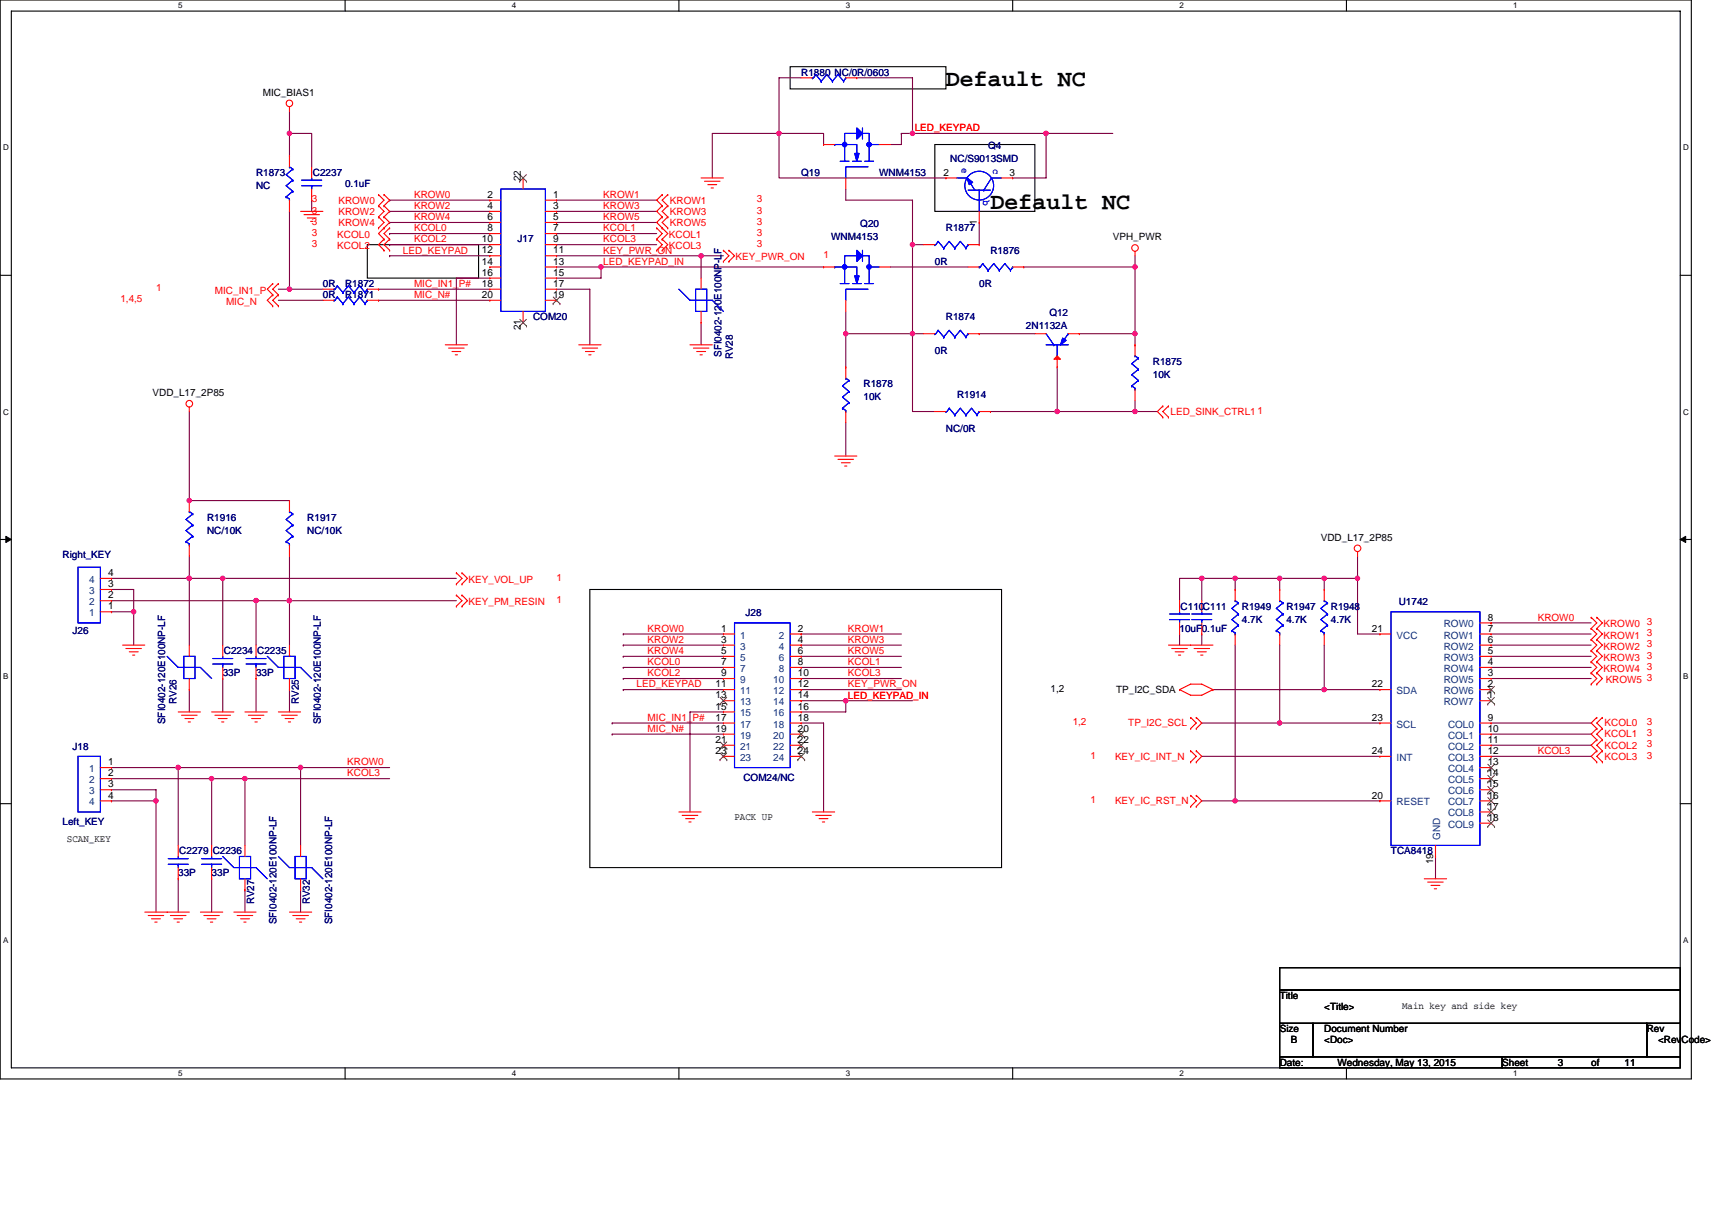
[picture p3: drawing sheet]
<svg xmlns="http://www.w3.org/2000/svg" width="297mm" height="210mm" viewBox="0 0 297 210" stroke-linecap="round" stroke-linejoin="round" font-family="sans-serif">
<path d="M0 0h293.5v187.2h-293.5zM2 1.9h289.5v183.4h-289.5z" fill="none" stroke="#000" stroke-width=".19"/>
<g fill="#fff">
<path d="M30.9 .2h.8v1.6h-.8z"/>
<path d="M30.9 185.5h.8v1.6h-.8z"/>
</g>
<path d="M59.9 0v1.9M59.9 185.3v1.9" fill="none" stroke="#000" stroke-width=".19"/>
<g fill="#fff">
<path d="M88.8 .2h.8v1.6h-.8z"/>
<path d="M88.8 185.5h.8v1.6h-.8z"/>
</g>
<path d="M117.8 0v1.9M117.8 185.3v1.9" fill="none" stroke="#000" stroke-width=".19"/>
<g fill="#fff">
<path d="M146.7 .2h.8v1.6h-.8z"/>
<path d="M146.7 185.5h.8v1.6h-.8z"/>
</g>
<path d="M175.7 0v1.9M175.7 185.3v1.9" fill="none" stroke="#000" stroke-width=".19"/>
<g fill="#fff">
<path d="M204.7 .2h.7v1.6h-.7z"/>
<path d="M204.7 185.5h.7v1.6h-.7z"/>
</g>
<path d="M233.6 0v1.9M233.6 185.3v1.9" fill="none" stroke="#000" stroke-width=".19"/>
<g fill="#fff">
<path d="M262.6 .2h.7v1.6h-.7z"/>
<path d="M262.6 185.5h.7v1.6h-.7z"/>
<path d="M.5 24.8h1v1.6h-1z"/>
<path d="M292 24.8h1v1.6h-1z"/>
<path d="M.5 70.7h1v1.5h-1z"/>
<path d="M292 70.7h1v1.5h-1z"/>
</g>
<path d="M0 47.8h2M291.5 47.8h2" fill="none" stroke="#000" stroke-width=".19"/>
<g fill="#fff">
<path d="M.5 116.5h.9v1.6h-.9z"/>
<path d="M292 116.5h.9v1.6h-.9z"/>
</g>
<path d="M0 93.6h2M291.5 93.6h2" fill="none" stroke="#000" stroke-width=".19"/>
<path d="M1 93.1l1 .5-1 .5zM291.5 93.6l1-.5v1z" fill="#000" stroke="#000" stroke-width=".17"/>
<g fill="#fff">
<path d="M.5 162.4h.9v1.5h-.9z"/>
<path d="M292 162.4h.9v1.5h-.9z"/>
</g>
<g fill="none" stroke="#000" stroke-width=".19">
<path d="M137.1 11.6h27v3.8h-27zM162.2 25.1h17.4v11.6h-17.4zM63.7 42.5h19.3v5.8h-19.3zM102.3 102.3h71.5v48.3h-71.5zM0 139.5h2M291.5 139.5h2M222 167.9h69.5v3.9h-69.5zM222 171.8h69.5v5.8h-69.5zM222 177.6h5.8v5.8h-5.8zM227.8 177.6h57.9v5.8h-57.9zM285.7 177.6h5.8v5.8h-5.8zM222 183.4h38.6v1.9h-38.6z"/>
<path d="M260.6 183.4h30.9v1.9h-30.9z"/>
</g>
<g fill="none" stroke="#800040" stroke-width=".19">
<path d="M50.2 19.3v3.9h3.9v5.8M139 13.5h-3.8v9.7M148.7 13.5h9.6v9.7M50.2 23.2h.1M50.2 36.7h.1M50.2 23.2v3.8M50.2 36.7v13.5M54.1 34.7v2M67.6 36.7h.1M67.6 38.6h.1M67.6 34.7h.1M67.6 34.7h17.4"/>
<path d="M67.6 36.7h17.4M67.6 38.6h17.4M96.6 34.7h.1M96.6 36.7h.1M96.6 38.6h.1M96.6 34.7h17.3M96.6 36.7h17.3M96.6 38.6h17.3M123.6 30.9v-7.7h11.6v7.7h28.9M135.2 23.2h.1M135.2 23.2h7.7v1.9M146.7 32.8v1.9h11.6v7.8"/>
<path d="M156.4 23.2h.1M156.4 23.2v1.9h-1.9M156.4 23.2h36.7M158.3 23.2h.1M169.9 38.6v3.9M181.5 23.2v7.7h-5.8M181.5 23.2h.1M48.3 52.1h7.7M48.3 50.2h1.9M50.2 50.2h5.8M65.7 52.1h.1M65.7 50.2h.1"/>
<path d="M65.7 52.1h19.3M65.7 50.2h19.3M67.6 42.5h.1M67.6 40.5h.1M67.6 44.4h.1M67.6 40.5h17.4M67.6 42.5h17.4M67.6 44.4h17.4M85 48.3h-5.8v11.5M96.6 40.5h.1M96.6 42.5h.1M96.6 50.2h5.7v9.6"/>
<path d="M96.6 44.4h25v3.9M96.6 44.4h.1M96.6 46.3h7.7M96.6 40.5h17.3M96.6 42.5h17.3M104.3 46.3h.1M104.3 46.3v2h-7.7M104.3 46.3h38.6M121.6 44.4h.1M121.6 56v3.8M121.6 44.4h3.9M146.7 54v3.9"/>
<path d="M146.7 57.9v5.8M146.7 57.9h.1M146.7 57.9h13.5M154.5 46.3h13.5M158.3 57.9h.1M158.3 42.5h1.9M158.3 57.9v13.5h3.9M158.3 42.5h.1M158.3 42.5v15.4M169.9 57.9h9.7M177.6 46.3h19.3M187.3 57.9h9.6"/>
<path d="M196.9 57.9h.1M196.9 46.3h.1M196.9 44.4v1.9M196.9 46.3v13.5M32.8 71.4v15.5M146.7 73.3v5.8M183.4 71.4h.1M183.4 63.7v7.7h-11.6M183.4 71.4h13.5M196.9 69.5v1.9M196.9 71.4h3.9M32.8 96.5v3.9"/>
<path d="M32.8 86.9h.1M32.8 86.9h17.4M50.2 96.5v7.7M235.5 96.5v3.9M19.3 106.2h3.9M19.3 102.3h3.9v3.9M19.3 100.4h.1M19.3 104.2h25.1v7.8M19.3 104.2h.1M19.3 100.4h13.5M23.2 106.2h.1M23.2 106.2v5.8"/>
<path d="M32.8 119.7v3.8M32.8 100.4v11.6M32.8 100.4h46.4M32.8 100.4h.1M38.6 100.4v11.6M38.6 117.8v5.7M44.4 117.8v5.7M44.4 104.2h.1M44.4 104.2h5.8M50.2 119.7v3.8M50.2 104.2h.1M50.2 104.2h29"/>
<path d="M50.2 104.2v7.8M108.1 117.8h.1M108.1 115.8h.1M108.1 112h.1M108.1 113.9h.1M108.1 110h.1M108.1 119.7h.1M108.1 119.7h17.4M108.1 117.8h17.4M108.1 115.8h17.4M108.1 112h17.4M108.1 113.9h17.4"/>
<path d="M108.1 110h17.4M139 115.8h.1M139 117.8h.1M139 110h.1M139 112h.1M139 113.9h.1M139 119.7h.1M139 119.7h17.4M139 117.8h17.4M139 115.8h17.4M139 112h17.4M139 113.9h17.4"/>
<path d="M139 110h17.4M204.7 110v2M208.5 110v2M208.5 100.4h-3.8v3.8M208.5 100.4v3.8M208.5 100.4h.1M208.5 100.4h5.8M210.5 119.7h19.3M214.3 100.4h7.7M214.3 100.4h.1M214.3 112v27M214.3 100.4v1.9"/>
<path d="M222 100.4v1.9M222 100.4h.1M222 112v13.5M222 100.4h13.5M229.8 100.4v1.9M229.8 100.4h.1M229.8 119.7h.1M229.8 112v7.7M229.8 119.7h9.6M235.5 100.4h.1M235.5 100.4v9.6h3.9M258.7 110h17.4"/>
<path d="M258.7 112h17.4M258.7 113.9h17.4M258.7 115.8h17.4M258.7 108.1h.1M258.7 117.8h17.4M258.7 108.1h17.4M19.3 137.1h7.8v1.9M19.3 139h.1M19.3 135.1h17.4M19.3 133.2h11.6M19.3 139h7.8M27.1 139v19.3"/>
<path d="M30.9 133.2h.1M30.9 133.2h21.3v13.5M30.9 133.2v13.5M36.7 135.1h.1M36.7 135.1h5.8v11.6M36.7 135.1v11.6M42.5 135.1h.1M42.5 135.1h25.1M52.2 133.2h.1M52.2 133.2h15.4M106.2 127.4h.1M106.2 125.5h.1"/>
<path d="M106.2 125.5h19.3M106.2 127.4h19.3M125.5 123.5h-5.8v17.4M139 121.6h.1M139 125.5h3.9v15.4M139 121.6h19.3M146.7 121.6h.1M146.7 121.6v1.9h-7.7M208.5 125.5h13.5M208.5 131.3h30.9M208.5 139h5.8M214.3 139h.1"/>
<path d="M214.3 139h25.1M222 125.5h.1M222 125.5h17.4M258.7 127.4h17.4M258.7 129.3h17.4M258.7 131.3h.1M258.7 125.5h17.4M258.7 131.3h17.4M30.9 152.5v5.8M36.7 152.5v5.8M42.5 154.4v3.9M52.2 154.4v3.9"/>
<path d="M249.1 148.6v3.9"/>
</g>
<g fill="#f0f" stroke="#f0f" stroke-width=".19">
<circle cx="27.1" cy="139" r=".38"/>
<circle cx="52.1" cy="133.2" r=".38"/>
<circle cx="23.2" cy="106.2" r=".38"/>
<circle cx="32.8" cy="100.4" r=".38"/>
<circle cx="44.4" cy="104.2" r=".38"/>
<circle cx="50.2" cy="104.2" r=".38"/>
<circle cx="38.6" cy="100.4" r=".38"/>
<circle cx="36.7" cy="135.1" r=".38"/>
<circle cx="104.3" cy="46.3" r=".38"/>
<circle cx="121.6" cy="44.4" r=".38"/>
<circle cx="50.2" cy="23.1" r=".38"/>
<circle cx="50.2" cy="50.2" r=".38"/>
<circle cx="135.2" cy="23.1" r=".38"/>
<circle cx="158.3" cy="57.9" r=".38"/>
<circle cx="196.9" cy="71.4" r=".38"/>
<circle cx="183.4" cy="71.4" r=".38"/>
<circle cx="196.9" cy="57.9" r=".38"/>
<circle cx="196.9" cy="46.3" r=".38"/>
<circle cx="181.5" cy="23.1" r=".38"/>
<circle cx="32.8" cy="86.9" r=".38"/>
<circle cx="235.5" cy="100.4" r=".38"/>
<circle cx="222" cy="100.4" r=".38"/>
<circle cx="229.7" cy="100.4" r=".38"/>
<circle cx="229.7" cy="119.7" r=".38"/>
<circle cx="222" cy="125.5" r=".38"/>
<circle cx="214.3" cy="139" r=".37"/>
<circle cx="146.7" cy="57.9" r=".38"/>
<circle cx="158.3" cy="42.4" r=".38"/>
<circle cx="158.3" cy="23.1" r=".38"/>
<circle cx="214.3" cy="100.4" r=".37"/>
<circle cx="208.5" cy="100.4" r=".38"/>
<circle cx="42.5" cy="135.1" r=".38"/>
<circle cx="30.9" cy="133.2" r=".38"/>
<circle cx="146.7" cy="121.6" r=".38"/>
</g>
<g fill="none" stroke="#f00" stroke-width=".19">
<path d="M50.2 18.5v.8M139 13.5h1.9M146.7 13.5h2M148.7 13.5h.1M50.2 34.7v2M50.2 27h.1M50.2 27v2M52.2 36.7h3.8M52.7 37.3h2.7M53.3 37.8h1.6M53.9 38.4h.4M54.1 29v1.9"/>
<path d="M54.1 34.7h.1M54.1 32.8v1.9M65.7 35.7h.1M65.7 33.8h.1M65.7 37.6h.1M65.7 39.6h.1M65.7 33.8l.9 .9-.9 1M65.7 35.7l.9 1-.9 .9M65.7 37.6l.9 1-.9 1M66.6 33.8h.1M66.6 35.7h.1M66.6 37.6h.1"/>
<path d="M66.6 39.6h.1M66.6 33.8l1 .9-1 1M66.6 35.7l1 1-1 .9M66.6 39.6l-.9 .9 .9 1M66.6 37.6l1 1-1 1M67.6 39.6h.1M67.6 39.6l-1 .9 1 1M85 34.7h.1M85 36.7h.1M85 38.6h.1M85 34.7h1.9M85 36.7h1.9"/>
<path d="M85 38.6h1.9M90.8 30.9h.1M90.8 30.9v1.9M94.6 34.7h2M94.6 36.7h2M94.6 38.6h2M96.6 34.7h.1M96.6 36.7h.1M96.6 38.6h.1M113.9 39.6h.1M113.9 39.6l1 .9-1 1M114.9 33.8h.1"/>
<path d="M114.9 35.7h.1M114.9 37.6h.1M114.9 39.6h.1M114.9 33.8l-1 .9 1 1M114.9 35.7l-1 1 1 .9M114.9 37.6l-1 1 2 1.9-1 1M115.9 35.7h.1M115.9 33.8h.1M115.9 37.6h.1M115.9 39.6h.1M115.9 33.8l-1 .9 1 1M115.9 35.7l-1 1 1 .9"/>
<path d="M115.9 37.6l-1 1 1 1M121.6 30.9h3.9M122.2 31.5h2.7M122.8 32h1.6M123.4 32.6h.4M142.9 25.1h.1M142.9 25.1h1.9M146.7 30.9v1.9M152.5 25.1h2M164.1 30.9h.1M164.1 30.9h1.9M169.9 38.6h.1"/>
<path d="M169.9 36.7v1.9M173.8 30.9h1.9M175.7 30.9h.1M47.3 49.2h.1M47.3 51.2h.1M47.3 53.1h.1M47.3 49.2l-.9 1 .9 1M47.3 51.2l-.9 .9 .9 1M48.3 49.2h.1M48.3 51.2h.1M48.3 53.1h.1M48.3 49.2l-1 1 1 1"/>
<path d="M48.3 51.2l-1 .9 1 1M56 52.1h2M56 50.2h2M63.7 52.1h2M63.7 50.2h2M65.7 52.1h.1M65.7 50.2h.1M66.6 41.5h.1M66.6 43.4h.1M66.6 41.5l-.9 1 .9 .9M67.6 41.5h.1M67.6 43.4h.1"/>
<path d="M67.6 41.5l-1 1 1 .9M77.3 59.8h3.8M85 40.5h.1M85 42.5h.1M85 44.4h.1M85 46.3h.1M85 48.3h.1M85 50.2h.1M85 52.1h.1M85 52.1h1.9M85 40.5h1.9M85 42.5h1.9"/>
<path d="M85 44.4h1.9M85 46.3h1.9M85 48.3h1.9M85 50.2h1.9M90.8 56h.1M90.8 54v2M94.6 52.1h2M94.6 40.5h2M94.6 42.5h2M94.6 44.4h2M94.6 46.3h2M94.6 48.3h2"/>
<path d="M94.6 50.2h2M96.6 40.5h.1M96.6 42.5h.1M96.6 44.4h.1M96.6 46.3h.1M96.6 48.3h.1M96.6 50.2h.1M96.6 52.1h.1M100.4 59.8h3.9M113.9 41.5h.1M113.9 43.4h.1M113.9 41.5l1 1-1 .9"/>
<path d="M114.9 41.5h.1M114.9 43.4h.1M114.9 41.5l1 1-1 .9M119.7 59.8h3.9M121.6 48.3v1.9M121.6 56h.1M121.6 54v2M125.5 43.4h.1M125.5 45.4h.1M125.5 43.4l1 1-1 1M126.5 43.4h.1M126.5 45.4h.1"/>
<path d="M126.5 43.4l.9 1-.9 1M142.9 46.3h.1M142.9 46.3h1.9M146.7 52.1v1.9M152.5 46.3h2M160.2 57.9h2M160.2 42.5h2M168 46.3h1.9M168 42.5h1.9M168 57.9h1.9M169.9 57.9h.1M169.9 42.5h.1"/>
<path d="M175.7 46.3h1.9M177.6 46.3h.1M179.6 57.9h1.9M185.4 57.9h1.9M187.3 57.9h.1M196.9 43.6v.8M196.9 59.8h.1M196.9 59.8v2M32.8 70.7v.7M77.8 60.4h2.7M78.4 61h1.5M79 61.6h.4"/>
<path d="M101 60.4h2.7M101.6 61h1.5M102.1 61.6h.4M120.3 60.4h2.7M120.9 61h1.5M121.5 61.6h.4M144.8 79.1h3.9M145.4 79.7h2.7M146.7 71.4v1.9M146.7 63.7h.1M146.7 63.7v1.9M162.2 71.4h1.9"/>
<path d="M169.9 71.4h1.9M171.8 71.4h.1M183.4 63.7h.1M183.4 61.8v1.9M196.9 67.6v1.9M201.8 70.5h.1M201.8 72.4h.1M201.8 70.5l-1 .9 1 1M202.7 72.4h.1M202.7 70.5h.1M202.7 70.5l-.9 .9 .9 1M32.8 94.6v1.9"/>
<path d="M32.8 86.9h.1M32.8 86.9v1.9M50.2 94.6v1.9M50.2 86.9h.1M50.2 86.9v1.9M79.2 99.4h.1M79.2 99.4l1 1-1 .9M80.2 99.4h.1M80.2 99.4l.9 1-.9 .9M146 80.3h1.5M146.6 80.9h.3M235.5 95.7v.8"/>
<path d="M17.4 106.2h1.9M17.4 104.2h1.9M17.4 102.3h1.9M17.4 100.4h1.9M19.3 106.2h.1M19.3 104.2h.1M19.3 102.3h.1M19.3 100.4h.1M21.3 112h3.8M21.8 112.5h2.8M22.4 113.1h1.6M23 113.7h.4"/>
<path d="M32.8 112v1.9M32.8 119.7h.1M32.8 117.8v1.9M38.6 112v1.9M38.6 117.8h.1M38.6 115.8v2M44.4 112v1.9M44.4 117.8h.1M44.4 115.8v2M50.2 112v1.9M50.2 119.7h.1M50.2 117.8v1.9"/>
<path d="M79.2 101.3h.1M79.2 103.3h.1M79.2 105.2h.1M79.2 103.3l1 .9-1 1M80.2 101.3h.1M80.2 103.3h.1M80.2 105.2h.1M80.2 103.3l.9 .9-.9 1M125.5 110h.1M125.5 112h.1M125.5 113.9h.1M125.5 115.8h.1"/>
<path d="M125.5 117.8h.1M125.5 119.7h.1M125.5 110h1.9M125.5 112h1.9M125.5 113.9h1.9M125.5 115.8h1.9M125.5 117.8h1.9M125.5 119.7h1.9M137.1 110h1.9M137.1 112h1.9M137.1 113.9h1.9M137.1 115.8h1.9"/>
<path d="M137.1 117.8h1.9M137.1 119.7h1.9M139 110h.1M139 112h.1M139 113.9h.1M139 115.8h.1M139 117.8h.1M139 119.7h.1M202.7 112h7.8M203.3 112.5h2.7M203.9 113.1h1.5M204.5 113.7h.3"/>
<path d="M204.7 119.7l1.9-1h1.9l2 1M204.7 119.7h.1M204.7 119.7l1.9 .9h1.9l2-.9M204.7 104.2v2M204.7 110h.1M204.7 108.1v1.9M207.2 112.5h2.7M207.7 113.1h1.6M208.3 113.7h.4M208.5 104.2v2M208.5 110h.1M208.5 108.1v1.9"/>
<path d="M210.5 119.7h.1M214.3 110v2M214.3 102.3h.1M214.3 102.3v1.9M222 110v2M222 102.3h.1M222 102.3v1.9M229.8 110v2M229.8 102.3h.1M229.8 102.3v1.9M239.4 110h.1M239.4 119.7h.1"/>
<path d="M239.4 110h1.9M239.4 119.7h1.9M256.8 110h1.9M256.8 112h1.9M256.8 113.9h1.9M256.8 115.8h1.9M256.8 117.8h1.9M256.8 119.7h1.9M256.8 108.1h1.9M258.7 119.7h.1M258.7 117.8h.1M258.7 115.8h.1"/>
<path d="M258.7 113.9h.1M258.7 112h.1M258.7 110h.1M258.7 108.1h.1M276.1 107.1h.1M276.1 109.1h.1M276.1 111h.1M276.1 112.9h.1M276.1 114.9h.1M276.1 116.8h.1M276.1 118.7h.1M276.1 107.1l.9 1-.9 1"/>
<path d="M276.1 109.1l.9 .9-.9 1M276.1 111l.9 1-.9 .9M276.1 112.9l.9 1-.9 1M276.1 114.9l.9 .9-.9 1M276.1 116.8l.9 1-.9 .9M277 107.1h.1M277 109.1h.1M277 111h.1M277 112.9h.1M277 114.9h.1M277 116.8h.1M277 118.7h.1"/>
<path d="M277 107.1l1 1-1 1M277 109.1l1 .9-1 1M277 111l1 1-1 .9M277 112.9l1 1-1 1M277 114.9l1 .9-1 1M277 116.8l1 1-1 .9M17.4 133.2h1.9M17.4 135.1h1.9M17.4 137.1h1.9M17.4 139h1.9M19.3 133.2h.1M19.3 135.1h.1"/>
<path d="M19.3 137.1h.1M19.3 139h.1M30.9 123.5h3.9M31.5 124.1h2.7M32.1 124.7h1.5M32.7 125.3h.3M36.7 123.5h3.9M37.3 124.1h2.7M37.9 124.7h1.5M38.5 125.3h.3M42.5 123.5h3.9M43.1 124.1h2.7"/>
<path d="M43.7 124.7h1.5M44.2 125.3h.4M48.3 123.5h3.9M48.9 124.1h2.7M49.5 124.7h1.5M50 125.3h.4M125.5 121.6h.1M125.5 123.5h.1M125.5 125.5h.1M125.5 127.4h.1M125.5 129.3h.1M125.5 131.3h.1"/>
<path d="M125.5 121.6h1.9M125.5 123.5h1.9M125.5 125.5h1.9M125.5 127.4h1.9M125.5 129.3h1.9M125.5 131.3h1.9M137.1 121.6h1.9M137.1 123.5h1.9M137.1 125.5h1.9M137.1 127.4h1.9M137.1 129.3h1.9M137.1 131.3h1.9"/>
<path d="M139 121.6h.1M139 123.5h.1M139 125.5h.1M139 127.4h.1M139 129.3h.1M139 131.3h.1M206.6 126.4h.1M206.6 124.5h.1M206.6 132.2h.1M206.6 130.3h.1M206.6 140h.1M206.6 138h.1"/>
<path d="M206.6 124.5l1 1-1 .9M206.6 130.3l1 1-1 .9M206.6 138l1 1-1 1M207.6 124.5h.1M207.6 126.4h.1M207.6 130.3h.1M207.6 132.2h.1M207.6 138h.1M207.6 140h.1M207.6 124.5l.9 1-.9 .9M207.6 130.3l.9 1-.9 .9M207.6 138l.9 1-.9 1"/>
<path d="M239.4 139h.1M239.4 125.5h.1M239.4 131.3h.1M239.4 139h1.9M239.4 125.5h1.9M239.4 131.3h1.9M256.8 133.2h1.9M256.8 135.1h1.9M256.8 137.1h1.9M256.8 139h1.9M256.8 121.6h1.9M256.8 125.5h1.9"/>
<path d="M256.8 127.4h1.9M256.8 129.3h1.9M256.8 131.3h1.9M258.7 121.6h.1M258.7 125.5h.1M258.7 127.4h.1M258.7 129.3h.1M258.7 131.3h.1M258.7 133.2h.1M258.7 135.1h.1M258.7 137.1h.1M258.7 139h.1"/>
<path d="M277 124.5h.1M277 126.4h.1M277 128.4h.1M277 130.3h.1M277 132.2h.1M277 124.5l-.9 1 .9 .9M277 126.4l-.9 1 .9 1M277 128.4l-.9 .9 .9 1M277 130.3l-.9 1 .9 .9M278 126.4h.1M278 124.5h.1M278 128.4h.1"/>
<path d="M278 130.3h.1M278 132.2h.1M278 124.5l-1 1 1 .9M278 126.4l-1 1 1 1M278 128.4l-1 .9 1 1M278 130.3l-1 1 1 .9M25.1 158.3h7.7M25.7 158.9h2.7M26.3 159.4h1.5M29.6 158.9h2.7M30.2 159.4h1.5M30.9 146.7v1.9"/>
<path d="M30.9 152.5h.1M30.9 150.6v1.9M34.8 158.3h3.8M35.4 158.9h2.7M35.9 159.4h1.6M36.7 146.7v1.9M36.7 152.5h.1M36.7 150.6v1.9M40.6 158.3h3.8M41.1 158.9h2.8M41.7 159.4h1.6M42.5 146.7v1.9"/>
<path d="M42.5 154.4h.1M42.5 152.5v1.9M50.2 158.3h3.9M50.8 158.9h2.7M51.4 159.4h1.5M52.2 146.7v1.9M52.2 154.4h.1M52.2 152.5v1.9M117.8 140.9h3.8M118.4 141.5h2.7M119 142.1h1.5M119.5 142.6h.4"/>
<path d="M140.9 140.9h3.9M141.5 141.5h2.7M142.1 142.1h1.6M142.7 142.6h.4M247.1 152.5h3.9M247.7 153.1h2.7M248.3 153.6h1.5M248.9 154.2h.4M249.1 148.6h.1M249.1 146.7v1.9M256.8 140.9h1.9M256.8 142.9h1.9"/>
<path d="M258.7 140.9h.1M258.7 142.9h.1M26.9 160h.4M30.7 160h.4M36.5 160h.4M42.3 160h.4M52 160h.3"/>
<circle cx="50.2" cy="17.9" r=".57"/>
<circle cx="196.9" cy="43" r=".57"/>
<circle cx="32.8" cy="70.1" r=".57"/>
<circle cx="235.5" cy="95.2" r=".57"/>
</g>
<g fill="none" stroke="#00f" stroke-width=".19">
<path d="M140.9 13.5h.1M141.5 12.9h.1M141.5 12.9l1 1.2M141.5 12.9l-.3 .6h-.3M142.5 14.1h.1M142.5 14.1l1-1.2 .9 1.2M144.4 14.1h.1M144.4 14.1l1-1.2 1 1.2M146.4 14.1h.1M146.7 13.5h.1M146.7 13.5l-.3 .6M49.7 34.2h.1"/>
<path d="M49.7 34.2l.5 .3v.2M50.2 29h.1M50.2 34.7h.1M50.2 29l.6 .3M50.8 33.2h.1M50.8 31.3h.1M50.8 29.3h.1M50.8 33.2l-1.1 1M50.8 31.3l-1.1 .9 1.1 1M50.8 29.3l-1.1 1 1.1 1M52.3 32.2h3.5M52.3 31.3h3.5"/>
<path d="M54.1 30.9v.4M54.1 32.2h.1M54.1 32.2v.6M86.9 32.8h7.7v21.2h-7.7zM144.8 25.1h3.9v1.9M144.8 25.1h.1M145.8 28h1.5M147.9 28h1.6M148.7 23.2h-2.1v4.8M149.6 22.2v1.9M149.6 23.2h1.2v4.8M150 28h1.6"/>
<path d="M150.6 29h-3.9v1.9M150.8 25.1h1.7M166 30.9h1.8l1.3 2.1M168 33h3.8M169.9 33v3.7M170.7 33h.1M173.8 30.9h-1.8l-1.3 2.1M58 52.1h.1M58 50.2h.1M58.5 51.5h.1M58.5 49.6h.1M58.5 51.5l1 1.2"/>
<path d="M58.5 51.5l-.4 .6h-.1M58.5 49.6l1 1.2M58.5 49.6l-.4 .6h-.1M59.5 52.7h.1M59.5 50.8h.1M59.5 52.7l.9-1.2 1 1.2M59.5 50.8l.9-1.2 1 1.2M61.4 52.7h.1M61.4 50.8h.1M61.4 52.7l1-1.2 .9 1.2M61.4 50.8l1-1.2 .9 1.2M63.3 52.7h.1"/>
<path d="M63.3 50.8h.1M63.7 52.1h.1M63.7 50.2h.1M63.7 52.1l-.4 .6M63.7 50.2l-.4 .6M117.8 50.2l1.9 1.9h3.9l1.9 1.9M120.7 50.2h1.9v3.8h-1.9zM144.8 46.3h3.9v2M144.8 46.3h.1M145.8 49.2h1.5M147.9 49.2h1.6M148.7 44.4h-2.1v4.8"/>
<path d="M149.6 43.4v2M149.6 44.4h1.2v4.8M150 49.2h1.6M150.6 50.2h-3.9v1.9M150.8 46.3h1.7M162.2 57.9h.1M162.2 42.5h.1M162.8 57.3h.1M162.8 41.9h.1M162.8 57.3l.9 1.2M162.8 57.3l-.4 .6h-.2M162.8 41.9l.9 1.2"/>
<path d="M162.8 41.9l-.4 .6h-.2M163.7 58.5h.1M163.7 43.1h.1M163.7 58.5l1-1.2 1 1.2M163.7 43.1l1-1.2 1 1.2M165.7 58.5h.1M165.7 43.1h.1M165.7 58.5l.9-1.2 1 1.2M165.7 43.1l.9-1.2 1 1.2M167.6 58.5h.1M167.6 43.1h.1M168 57.9h.1"/>
<path d="M168 42.5h.1M168 57.9l-.4 .6M168 42.5l-.4 .6M169.9 46.3h.1M170.5 45.7h.1M170.5 45.7l.9 1.2M170.5 45.7l-.4 .6h-.2M171.4 46.9h.1M171.4 46.9l1-1.2 1 1.2M173.4 46.9h.1M173.4 46.9l.9-1.2 1 1.2M175.3 46.9h.1"/>
<path d="M175.7 46.3h.1M175.7 46.3l-.4 .6M181.5 59.8h3.9M181.5 57.9l1.3 1.9M182.8 59.8h.1M183.4 59.8v2M185.4 57.9h.1M185.4 57.9l-1.4 1.9M146.2 70.8h.1M146.2 70.8l.5 .4v.2M146.7 65.6h.1M146.7 71.4h.1"/>
<path d="M146.7 65.6l.6 .4M147.3 69.9h.1M147.3 67.9h.1M147.3 66h.1M147.3 69.9l-1.1 .9M147.3 67.9l-1.1 1 1.1 1M147.3 66l-1.1 1 1.1 .9M164.1 71.4h.1M164.7 70.8h.1M164.7 70.8l1 1.2M164.7 70.8l-.4 .6h-.2M165.7 72h.1"/>
<path d="M165.7 72l.9-1.2 1 1.2M167.6 72h.1M167.6 72l1-1.2 .9 1.2M169.5 72h.1M169.9 71.4h.1M169.9 71.4l-.4 .6M183.4 61.8h.1M196.4 67h.1M196.4 67l.5 .4v.2M196.9 61.8h.1M196.9 67.6h.1M196.9 61.8l.6 .3"/>
<path d="M197.5 66h.1M197.5 64.1h.1M197.5 62.1h.1M197.5 66l-1.1 1M197.5 64.1l-1.1 .9 1.1 1M197.5 62.1l-1.1 1 1.1 1M13.5 98.4h3.9v9.7h-3.9zM32.3 94h.1M32.3 94l.5 .4v.2M32.8 88.8h.1M32.8 94.6h.1M32.8 88.8l.6 .4"/>
<path d="M33.4 93h.1M33.4 91.1h.1M33.4 89.2h.1M33.4 93l-1.1 1M33.4 91.1l-1.1 1 1.1 .9M33.4 89.2l-1.1 .9 1.1 1M49.7 94h.1M49.7 94l.5 .4v.2M50.2 88.8h.1M50.2 94.6h.1M50.2 88.8l.6 .4M50.8 93h.1"/>
<path d="M50.8 91.1h.1M50.8 89.2h.1M50.8 93l-1.1 1M50.8 91.1l-1.1 1 1.1 .9M50.8 89.2l-1.1 .9 1.1 1M29 113.9l1.9 1.9h3.9l1.9 2M31.9 113.9h1.9v3.9h-1.9zM36.9 115.2h3.5M36.9 114.3h3.5M38.6 113.9v.4M38.6 115.2h.1M38.6 115.2v.6"/>
<path d="M42.7 115.2h3.5M42.7 114.3h3.5M44.4 113.9v.4M44.4 115.2h.1M44.4 115.2v.6M46.4 113.9l1.9 1.9h3.9l1.9 2M49.3 113.9h1.9v3.9h-1.9zM127.4 108.1h9.7v25.1h-9.7zM202.9 107.5h3.5M202.9 106.6h3.5M204.7 106.2v.4M204.7 107.5h.1"/>
<path d="M204.7 107.5v.6M206.8 107.5h3.4M206.8 106.6h3.4M208.5 106.2v.4M208.5 107.5h.1M208.5 107.5v.6M213.7 109.5h.1M213.7 109.5l.6 .3v.2M214.3 104.2h.1M214.3 110h.1M214.3 104.2l.6 .4M214.9 108.5h.1"/>
<path d="M214.9 106.6h.1M214.9 104.6h.1M214.9 108.5l-1.2 1M214.9 106.6l-1.2 .9 1.2 1M214.9 104.6l-1.2 1 1.2 1M221.4 109.5h.1M221.4 109.5l.6 .3v.2M222 104.2h.1M222 110h.1M222 104.2l.6 .4M222.6 108.5h.1M222.6 106.6h.1"/>
<path d="M222.6 104.6h.1M222.6 108.5l-1.2 1M222.6 106.6l-1.2 .9 1.2 1M222.6 104.6l-1.2 1 1.2 1M229.2 109.5h.1M229.2 109.5l.6 .3v.2M229.8 104.2h.1M229.8 110h.1M229.8 104.2l.5 .4M230.3 108.5h.1M230.3 106.6h.1M230.3 104.6h.1"/>
<path d="M230.3 108.5l-1.1 1M230.3 106.6l-1.1 .9 1.1 1M230.3 104.6l-1.1 1 1.1 1M241.3 106.2h15.5v40.5h-15.5zM13.5 131.3h3.9v9.6h-3.9zM29.2 150h3.5M29.2 149h3.5M30.9 148.6v.4M30.9 150h.1M30.9 150v.6M35 150h3.5M35 149h3.5"/>
<path d="M36.7 148.6v.4M36.7 150h.1M36.7 150v.6M38.6 148.6l2 2h3.8l2 1.9M41.5 148.6h2v3.9h-2zM48.3 148.6l1.9 2h3.9l1.9 1.9M51.2 148.6h1.9v3.9h-1.9z"/>
<circle cx="169.9" cy="32.2" r="2.5"/>
</g>
<g fill="#00f" stroke="#00f" stroke-width=".19">
<path d="M148.7 22.2l.9 1-.9 .9z" fill-rule="evenodd"/>
<path d="M148.3 26.6h.8l-.4 1.4z" fill-rule="evenodd"/>
<path d="M148.7 22.2l.9 1-.9 .9z" fill-rule="evenodd"/>
<path d="M148.3 26.6h.8l-.4 1.4z" fill-rule="evenodd"/>
<path d="M167.8 30.9l1 .7-.6 .4z" fill-rule="evenodd"/>
<path d="M167.8 30.9l1 .7-.6 .4z" fill-rule="evenodd"/>
<path d="M148.7 43.4l.9 1-.9 1z" fill-rule="evenodd"/>
<path d="M148.3 47.9h.8l-.4 1.3z" fill-rule="evenodd"/>
<path d="M148.7 43.4l.9 1-.9 1z" fill-rule="evenodd"/>
<path d="M148.3 47.9h.8l-.4 1.3z" fill-rule="evenodd"/>
<path d="M184.4 58.7l.6 .4-1 .7z" fill-rule="evenodd"/>
<path d="M184.4 58.7l.6 .4-1 .7z" fill-rule="evenodd"/>
<circle cx="146.5" cy="25.1" r=".38"/>
<circle cx="150.8" cy="25.1" r=".38"/>
<circle cx="146.5" cy="46.3" r=".38"/>
<circle cx="150.8" cy="46.3" r=".38"/>
</g>
<g fill="none" stroke="#804000" stroke-width=".17">
<path d="M90.2 31.5h.1M90.2 30.3l1.2 1.2M91.3 30.3l-1.1 1.2M91.4 31.5h.1M90.2 56.6h.1M90.2 55.4l1.2 1.2M91.3 55.4l-1.1 1.2M91.4 56.6h.1M96 52.7h.1M96 51.5l1.2 1.2M97.1 51.5l-1.1 1.2M97.2 52.7h.1"/>
<path d="M258.1 119.1l1.2 1.2M259.3 119.1l-1.2 1.2M124.9 122.2h.1M124.9 129.9h.1M124.9 131.8h.1M124.9 121l1.2 1.2M124.9 128.8l1.2 1.1M124.9 130.7l1.2 1.1M126.1 121l-1.2 1.2M126.1 128.8l-1.2 1.1M126.1 130.7l-1.2 1.1M126.1 122.2h.1"/>
<path d="M126.1 129.9h.1M126.1 131.8h.1M138.4 128h.1M138.4 129.9h.1M138.4 131.8h.1M138.4 126.8l1.2 1.2M138.4 128.8l1.2 1.1M138.4 130.7l1.2 1.1M139.6 126.8l-1.2 1.2M139.6 128.8l-1.2 1.1M139.6 130.7l-1.2 1.1M139.6 128h.1"/>
<path d="M139.6 129.9h.1M139.6 131.8h.1M258.1 122.2h.1M258.1 120.3h.1M258.1 133.8h.1M258.1 135.7h.1M258.1 137.6h.1M258.1 139.6h.1M258.1 121l1.2 1.2M258.1 132.6l1.2 1.2M258.1 134.6l1.2 1.1M258.1 136.5l1.2 1.1"/>
<path d="M258.1 138.4l1.2 1.2M259.3 121l-1.2 1.2M259.3 132.6l-1.2 1.2M259.3 134.6l-1.2 1.1M259.3 136.5l-1.2 1.1M259.3 138.4l-1.2 1.2M259.3 122.2h.1M259.3 120.3h.1M259.3 133.8h.1M259.3 135.7h.1M259.3 137.6h.1M259.3 139.6h.1"/>
<path d="M258.1 141.5h.1M258.1 143.4h.1M258.1 140.3l1.2 1.2M258.1 142.3l1.2 1.1M259.3 140.3l-1.2 1.2M259.3 142.3l-1.2 1.1M259.3 141.5h.1M259.3 143.4h.1"/>
</g>
<path d="M182.9 62.3l.5-.5 .6 .5z" fill="#f00" stroke="#f00" stroke-width=".19"/>
<g font-size="4">
<text x="164.1" y="15">Default NC</text>
<text x="171.8" y="36.2">Default NC</text>
</g>
<g font-size="1.7">
<text x="45.6" y="16.6">MIC_BIAS1</text>
<text x="84.6" y="34.3">2</text>
<text x="90.4" y="31.5" transform="rotate(-90 90.4 31.5)">22</text>
<text x="96" y="34.3">1</text>
<text x="163.7" y="30.5">2</text>
<text x="175.1" y="30.5">3</text>
<text x="84.6" y="36.3">4</text>
<text x="84.6" y="38.2">6</text>
<text x="84.6" y="40.1">8</text>
<text x="96" y="36.3">3</text>
<text x="96" y="38.2">5</text>
<text x="96" y="40.1">7</text>
<text x="169.5" y="39" transform="rotate(-90 169.5 39)">1</text>
<text x="193.1" y="41.7">VPH_PWR</text>
<text x="83.6" y="42.1">10</text>
<text x="83.6" y="44">12</text>
<text x="83.6" y="45.9">14</text>
<text x="83.6" y="47.9">16</text>
<text x="96" y="42.1">9</text>
<text x="96" y="44">11</text>
<text x="96" y="45.9">13</text>
<text x="96" y="47.9">15</text>
<text x="83.6" y="49.8">18</text>
<text x="83.6" y="51.7">20</text>
<text x="96" y="49.8">17</text>
<text x="96" y="51.7">19</text>
<text x="90.4" y="57.3" transform="rotate(-90 90.4 57.3)">21</text>
<text x="26.5" y="68.7">VDD_L17_2P85</text>
<text x="229.2" y="93.8">VDD_L17_2P85</text>
<text x="18.8" y="101.9">3</text>
<text x="18.8" y="100">4</text>
<text x="18.8" y="105.8">1</text>
<text x="18.8" y="103.8">2</text>
<text x="258.1" y="107.7">8</text>
<text x="125.1" y="109.6">1</text>
<text x="125.1" y="111.5">3</text>
<text x="125.1" y="113.5">5</text>
<text x="138.4" y="109.6">2</text>
<text x="138.4" y="111.5">4</text>
<text x="138.4" y="113.5">6</text>
<text x="238" y="109.6">21</text>
<text x="258.1" y="113.5">5</text>
<text x="258.1" y="111.5">6</text>
<text x="258.1" y="109.6">7</text>
<text x="124.1" y="119.3">11</text>
<text x="125.1" y="115.4">7</text>
<text x="125.1" y="117.3">9</text>
<text x="138.4" y="115.4">8</text>
<text x="138.4" y="117.3">10</text>
<text x="138.4" y="119.3">12</text>
<text x="238" y="119.3">22</text>
<text x="258.1" y="119.3">2</text>
<text x="258.1" y="117.3">3</text>
<text x="258.1" y="115.4">4</text>
<text x="124.1" y="121.2">13</text>
<text x="124.1" y="123.1">15</text>
<text x="124.1" y="125.1">17</text>
<text x="138.4" y="121.2">14</text>
<text x="138.4" y="123.1">16</text>
<text x="138.4" y="125.1">18</text>
<text x="182.3" y="120.1">1,2</text>
<text x="193.7" y="120.3">TP_I2C_SDA</text>
<text x="238" y="125.1">23</text>
<text x="258.1" y="125.1">9</text>
<text x="258.1" y="121.2">1</text>
<text x="124.1" y="127">19</text>
<text x="124.1" y="128.9">21</text>
<text x="124.1" y="130.9">23</text>
<text x="138.4" y="127">20</text>
<text x="138.4" y="128.9">22</text>
<text x="138.4" y="130.9">24</text>
<text x="238" y="130.9">24</text>
<text x="258.1" y="127">10</text>
<text x="258.1" y="128.9">11</text>
<text x="258.1" y="130.9">12</text>
<text x="18.8" y="132.8">1</text>
<text x="18.8" y="134.7">2</text>
<text x="18.8" y="136.7">3</text>
<text x="258.1" y="132.8">13</text>
<text x="258.1" y="134.7">14</text>
<text x="258.1" y="136.7">15</text>
<text x="18.8" y="138.6">4</text>
<text x="127.4" y="142.3">PACK UP</text>
<text x="238" y="138.6">20</text>
<text x="258.1" y="138.6">16</text>
<text x="258.1" y="140.5">17</text>
<text x="258.1" y="142.5">18</text>
<text x="11.6" y="146.2">SCAN_KEY</text>
<text x="248.7" y="150" transform="rotate(-90 248.7 150)">19</text>
<text x="222" y="173.4">Title</text>
<text x="222" y="179.1">Size</text>
<text x="229.8" y="179.1">Document Number</text>
<text x="229.8" y="175.3">&lt;Title&gt;</text>
<text x="243.3" y="175.1">Main key and side key</text>
<text x="285.7" y="179.1">Rev</text>
<text x="222" y="184.9">Date:</text>
<text x="224" y="181.1">B</text>
<text x="229.8" y="181.1">&lt;Doc&gt;</text>
<text x="232.1" y="184.9">Wednesday, May 13, 2015</text>
<text x="260.6" y="184.9">Sheet</text>
<text x="270.3" y="184.9">3</text>
<text x="276.1" y="184.9">of</text>
<text x="281.9" y="184.9">11</text>
<text x="287.7" y="181.1">&lt;RevCode&gt;</text>
</g>
<g font-size="1.7" fill="#000080">
<text x="139" y="13.1">R1880 NC/0R/0603</text>
<text x="164.9" y="28.2">NC/S9013SMD</text>
<text x="171.4" y="25.9">Q4</text>
<text x="44.4" y="30.5">R1873</text>
<text x="44.4" y="32.8">NC</text>
<text x="54.3" y="30.5">C2237</text>
<text x="59.9" y="32.4">0.1uF</text>
<text x="139" y="30.5">Q19</text>
<text x="152.5" y="30.5">WNM4153</text>
<text x="144.2" y="41.7">WNM4153</text>
<text x="149.3" y="39.4">Q20</text>
<text x="164.1" y="40.2">R1877</text>
<text x="89.8" y="42.1">J17</text>
<text x="162.2" y="45.9">0R</text>
<text x="171.8" y="44">R1876</text>
<text x="56" y="51.7">0R</text>
<text x="56" y="49.8">0R</text>
<text x="59.9" y="51.7">R1871</text>
<text x="59.9" y="49.8">R1872</text>
<text x="169.9" y="49.8">0R</text>
<text x="92.5" y="55.6">COM20</text>
<text x="164.1" y="55.6">R1874</text>
<text x="178" y="57.1">2N1132A</text>
<text x="182.1" y="54.8">Q12</text>
<text x="125.2" y="62" transform="rotate(-90 125.2 62)">SFI0402-120E100NP-LF</text>
<text x="127.1" y="62.4" transform="rotate(-90 127.1 62.4)">RV28</text>
<text x="162.2" y="61.4">0R</text>
<text x="200" y="63.3">R1875</text>
<text x="200" y="65.6">10K</text>
<text x="149.8" y="67.2">R1878</text>
<text x="149.8" y="69.5">10K</text>
<text x="166" y="69.1">R1914</text>
<text x="164.1" y="74.9">NC/0R</text>
<text x="35.9" y="90.3">R1916</text>
<text x="35.9" y="92.6">NC/10K</text>
<text x="53.3" y="90.3">R1917</text>
<text x="53.3" y="92.6">NC/10K</text>
<text x="10.9" y="96.9">Right_KEY</text>
<text x="129.4" y="106.9">J28</text>
<text x="204.8" y="105.8">C110C111</text>
<text x="215.5" y="105.8">R1949</text>
<text x="223.2" y="105.8">R1947</text>
<text x="230.9" y="105.8">R1948</text>
<text x="242.7" y="105">U1742</text>
<text x="12.6" y="110">J26</text>
<text x="38.8" y="113.5">C2234 C2235</text>
<text x="204.7" y="109.6">10uF0.1uF</text>
<text x="215.5" y="108.1">4.7K</text>
<text x="223.2" y="108.1">4.7K</text>
<text x="230.9" y="108.1">4.7K</text>
<text x="38.6" y="117.4">33P</text>
<text x="44.4" y="117.4">33P</text>
<text x="28.7" y="125.7" transform="rotate(-90 28.7 125.7)">SFI0402-120E100NP-LF</text>
<text x="30.6" y="122.2" transform="rotate(-90 30.6 122.2)">RV26</text>
<text x="51.8" y="122.2" transform="rotate(-90 51.8 122.2)">RV25</text>
<text x="55.7" y="125.7" transform="rotate(-90 55.7 125.7)">SFI0402-120E100NP-LF</text>
<text x="12.6" y="130.1">J18</text>
<text x="129" y="135.5">COM24/NC</text>
<text x="10.9" y="143.2">Left_KEY</text>
<text x="31.1" y="148.3">C2279 C2236</text>
<text x="241.3" y="148.3">TCA8418</text>
<text x="30.9" y="152.1">33P</text>
<text x="36.7" y="152.1">33P</text>
<text x="44.1" y="156.9" transform="rotate(-90 44.1 156.9)">RV27</text>
<text x="48" y="160.4" transform="rotate(-90 48 160.4)">SFI0402-120E100NP-LF</text>
<text x="53.8" y="156.9" transform="rotate(-90 53.8 156.9)">RV32</text>
<text x="57.6" y="160.4" transform="rotate(-90 57.6 160.4)">SFI0402-120E100NP-LF</text>
</g>
<g font-size="1.7" fill="#f00">
<text x="158.7" y="22.8">LED_KEYPAD</text>
<text x="54.1" y="35.1">3</text>
<text x="58.7" y="35.3">KROW0</text>
<text x="71.8" y="34.4">KROW0</text>
<text x="104.7" y="34.4">KROW1</text>
<text x="116.2" y="35.3">KROW1</text>
<text x="131.3" y="35.1">3</text>
<text x="54.1" y="37.1">3</text>
<text x="54.1" y="39">3</text>
<text x="54.1" y="40.9">3</text>
<text x="58.5" y="41.3">KCOL0</text>
<text x="58.7" y="37.3">KROW2</text>
<text x="58.7" y="39.2">KROW4</text>
<text x="71.8" y="40.2">KCOL0</text>
<text x="71.8" y="36.3">KROW2</text>
<text x="71.8" y="38.2">KROW4</text>
<text x="104.7" y="40.2">KCOL1</text>
<text x="104.7" y="36.3">KROW3</text>
<text x="104.7" y="38.2">KROW5</text>
<text x="116.1" y="41.3">KCOL1</text>
<text x="116.2" y="37.3">KROW3</text>
<text x="116.2" y="39.2">KROW5</text>
<text x="131.3" y="37.1">3</text>
<text x="131.3" y="39">3</text>
<text x="131.3" y="40.9">3</text>
<text x="54.1" y="42.8">3</text>
<text x="58.5" y="43.2">KCOL2</text>
<text x="69.9" y="44">LED_KEYPAD</text>
<text x="71.8" y="42.1">KCOL2</text>
<text x="104.7" y="42.1">KCOL3</text>
<text x="104.7" y="46">LED_KEYPAD_IN</text>
<text x="104.7" y="44">KEY_PWR_ON</text>
<text x="116.1" y="43.2">KCOL3</text>
<text x="127.6" y="45.2">KEY_PWR_ON</text>
<text x="131.3" y="42.8">3</text>
<text x="142.9" y="44.8">1</text>
<text x="20.9" y="52.5">1,4,5</text>
<text x="27.1" y="50.6">1</text>
<text x="37.3" y="51">MIC_IN1_P</text>
<text x="39.2" y="52.9">MIC_N</text>
<text x="71.8" y="51.7">MIC_N#</text>
<text x="71.8" y="49.8">MIC_IN1_P#</text>
<text x="203.1" y="72">LED_SINK_CTRL11</text>
<text x="81.3" y="101.2">KEY_VOL_UP</text>
<text x="96.6" y="100.8">1</text>
<text x="81.3" y="105">KEY_PM_RESIN</text>
<text x="96.6" y="104.6">1</text>
<text x="266.8" y="107.7">KROW0</text>
<text x="112.4" y="111.6">KROW2</text>
<text x="112.4" y="113.5">KROW4</text>
<text x="112.4" y="109.6">KROW0</text>
<text x="147.1" y="109.6">KROW1</text>
<text x="147.1" y="111.6">KROW3</text>
<text x="147.1" y="113.5">KROW5</text>
<text x="278.2" y="108.9">KROW0</text>
<text x="278.2" y="110.8">KROW1</text>
<text x="278.2" y="112.7">KROW2</text>
<text x="285.7" y="108.5">3</text>
<text x="285.7" y="110.4">3</text>
<text x="285.7" y="112.4">3</text>
<text x="110.4" y="119.3">LED_KEYPAD</text>
<text x="112.4" y="117.4">KCOL2</text>
<text x="112.4" y="115.4">KCOL0</text>
<text x="147.1" y="115.4">KCOL1</text>
<text x="147.1" y="117.4">KCOL3</text>
<text x="147.1" y="119.3">KEY_PWR_ON</text>
<text x="278.2" y="114.7">KROW3</text>
<text x="278.2" y="116.6">KROW4</text>
<text x="278.6" y="118.5">KROW5</text>
<text x="285.7" y="114.3">3</text>
<text x="285.7" y="116.2">3</text>
<text x="285.7" y="118.1">3</text>
<text x="112.4" y="125.1">MIC_IN1_P#</text>
<text x="147.1" y="121.2">LED_KEYPAD_IN</text>
<text x="186.1" y="125.9">1,2</text>
<text x="285.7" y="125.9">3</text>
<text x="112.4" y="127">MIC_N#</text>
<text x="189.2" y="131.7">1</text>
<text x="193.5" y="131.8">KEY_IC_INT_N</text>
<text x="195.8" y="126">TP_I2C_SCL</text>
<text x="266.8" y="130.9">KCOL3</text>
<text x="278.4" y="126">KCOL0</text>
<text x="278.4" y="128">KCOL1</text>
<text x="278.4" y="129.9">KCOL2</text>
<text x="278.4" y="131.8">KCOL3</text>
<text x="285.7" y="127.8">3</text>
<text x="285.7" y="129.7">3</text>
<text x="285.7" y="131.7">3</text>
<text x="60.3" y="132.8">KROW0</text>
<text x="60.3" y="134.7">KCOL3</text>
<text x="189.2" y="139.4">1</text>
<text x="193.5" y="139.6">KEY_IC_RST_N</text>
</g>
<g font-size="1.7" fill="#00f">
<text x="166.9" y="29.1" transform="rotate(90 166.9 29.1)">e</text>
<text x="172.3" y="29.3" transform="rotate(90 172.3 29.3)">c</text>
<text x="170.6" y="34.7" transform="rotate(90 170.6 34.7)">b</text>
</g>
<g font-size="1.7" fill="#004080">
<text x="15.5" y="101.2">4</text>
<text x="15.5" y="107">1</text>
<text x="15.5" y="105">2</text>
<text x="15.5" y="103.1">3</text>
<text x="128.4" y="110.8">1</text>
<text x="128.4" y="112.7">3</text>
<text x="135.1" y="110.8">2</text>
<text x="135.1" y="112.7">4</text>
<text x="242.3" y="110.8">VCC</text>
<text x="250.5" y="112.7">ROW2</text>
<text x="250.5" y="110.8">ROW1</text>
<text x="250.5" y="108.9">ROW0</text>
<text x="128.4" y="114.7">5</text>
<text x="128.4" y="116.6">7</text>
<text x="128.4" y="118.5">9</text>
<text x="134.2" y="118.5">10</text>
<text x="135.1" y="114.7">6</text>
<text x="135.1" y="116.6">8</text>
<text x="250.5" y="118.5">ROW5</text>
<text x="250.5" y="116.6">ROW4</text>
<text x="250.5" y="114.7">ROW3</text>
<text x="128.4" y="120.5">11</text>
<text x="128.4" y="122.4">13</text>
<text x="128.4" y="124.3">15</text>
<text x="134.2" y="120.5">12</text>
<text x="134.2" y="122.4">14</text>
<text x="134.2" y="124.3">16</text>
<text x="242.3" y="120.5">SDA</text>
<text x="250.5" y="122.4">ROW7</text>
<text x="250.5" y="120.5">ROW6</text>
<text x="128.4" y="126.3">17</text>
<text x="128.4" y="128.2">19</text>
<text x="128.4" y="130.1">21</text>
<text x="134.2" y="126.3">18</text>
<text x="134.2" y="128.2">20</text>
<text x="134.2" y="130.1">22</text>
<text x="242.3" y="126.3">SCL</text>
<text x="251.2" y="126.3">COL0</text>
<text x="251.2" y="128.2">COL1</text>
<text x="251.2" y="130.1">COL2</text>
<text x="15.5" y="134">1</text>
<text x="15.5" y="135.9">2</text>
<text x="15.5" y="137.8">3</text>
<text x="128.4" y="132">23</text>
<text x="134.2" y="132">24</text>
<text x="242.3" y="132">INT</text>
<text x="251.2" y="132">COL3</text>
<text x="251.2" y="134">COL4</text>
<text x="251.2" y="135.9">COL5</text>
<text x="251.2" y="137.8">COL6</text>
<text x="15.5" y="139.8">4</text>
<text x="242.3" y="139.8">RESET</text>
<text x="251.2" y="139.8">COL7</text>
<text x="251.2" y="141.7">COL8</text>
<text x="251.2" y="143.6">COL9</text>
<text x="249.9" y="145.7" transform="rotate(-90 249.9 145.7)">GND</text>
</g>
<g font-size="1.4">
<text x="30.9" y="1.5">5</text>
<text x="88.8" y="1.5">4</text>
<text x="146.7" y="1.5">3</text>
<text x="204.7" y="1.5">2</text>
<text x="262.6" y="1.5">1</text>
<text x=".5" y="26.1">D</text>
<text x="292" y="26.1">D</text>
<text x=".5" y="71.9">C</text>
<text x="292" y="71.9">C</text>
<text x=".5" y="117.8">B</text>
<text x="292" y="117.8">B</text>
<text x=".5" y="163.6">A</text>
<text x="292" y="163.6">A</text>
<text x="30.9" y="186.8">5</text>
<text x="88.8" y="186.8">4</text>
<text x="146.7" y="186.8">3</text>
<text x="204.7" y="186.8">2</text>
<text x="262.6" y="186.8">1</text>
</g>
</svg>
